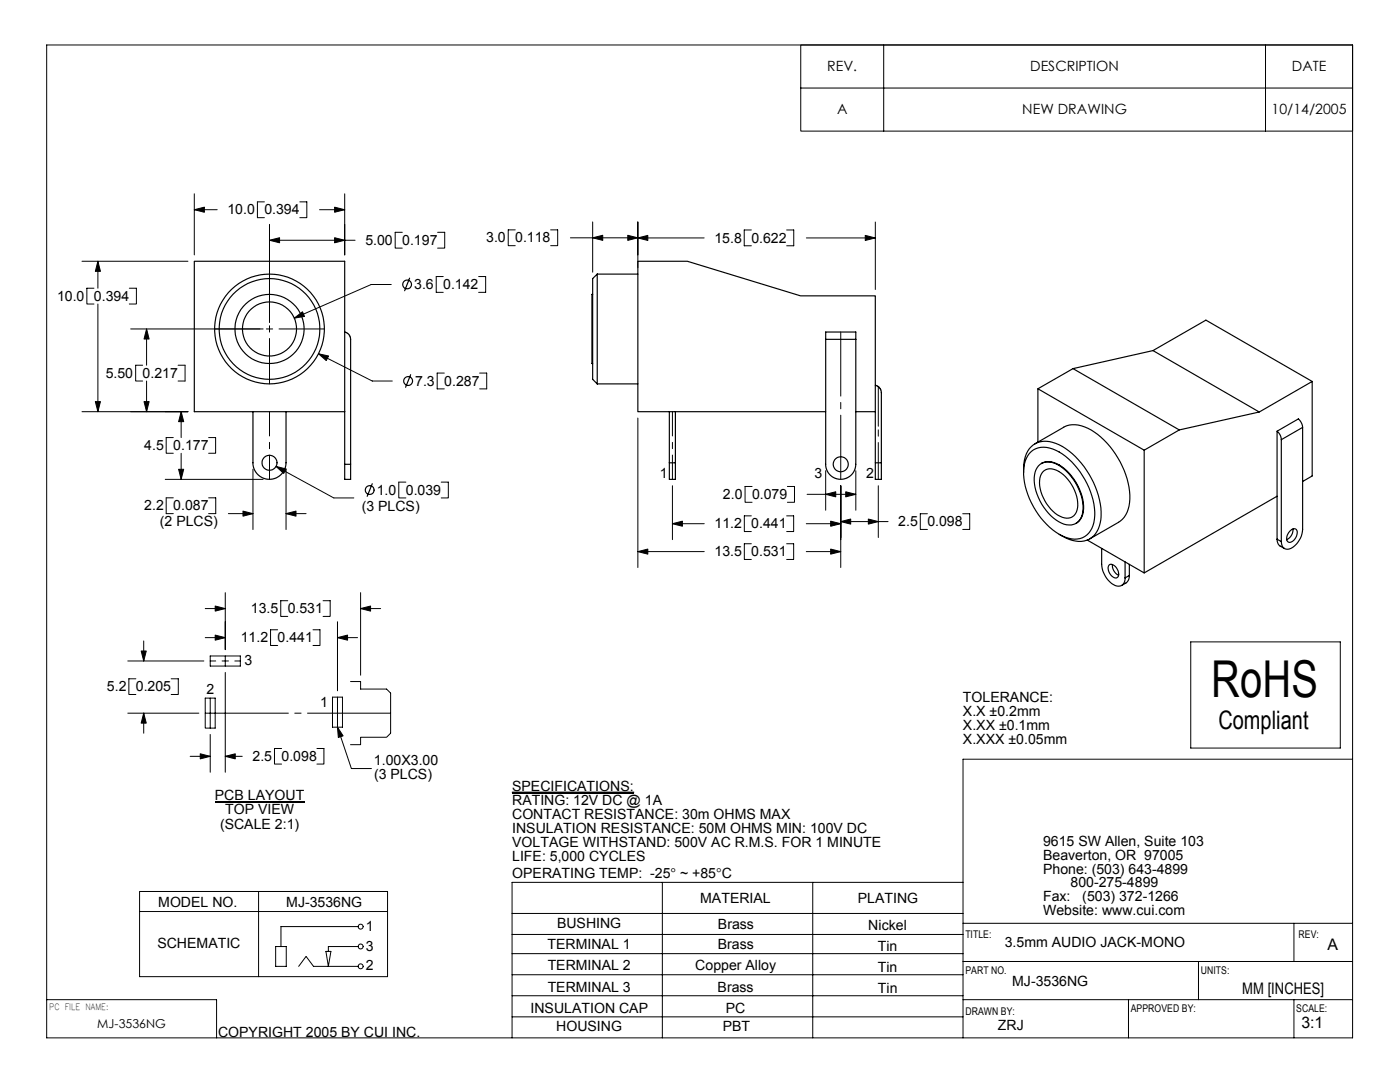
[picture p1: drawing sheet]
<svg xmlns="http://www.w3.org/2000/svg" width="279mm" height="216mm" viewBox="0 0 279 216" stroke-linecap="round" stroke-linejoin="round" font-family="sans-serif">
<!-- layer: Layer 1 -->
<g fill="none" stroke="#000" stroke-width=".2">
<path d="M9.3 9h260.6v198.1h-260.6zM159.8 9h110.1v17.2h-110.1zM159.8 17.6h110.1M176.4 9v17.2M252.6 9v17.2M38.8 38.7v12.2M68.8 38.7v12.2M16.4 52.1h21.1M18.8 57.5h-1.5v3.2h1.5M19.5 52.1v5.4M19.5 52.1l.5 2h-1zM25.8 57.5h1.4v3.2h-1.4"/>
<path d="M38.8 41.8h4.5M38.8 41.8l2-.5v1.1zM52.8 40.3h-1.4v3.1h1.4M53.8 44.8v19.6M53.8 47.9h17.1M53.8 47.9l2-.5v1.1zM59.8 40.3h1.4v3.1h-1.4M63.8 41.8h5M66.8 41.3l2 .5-2 .6zM66.8 47.4l2 .5-2 .6zM78.1 56.8h-4l-15.4 6.7M80.3 46.4h-1.4v3.1h1.4"/>
<path d="M87.3 46.4h1.5v3.1h-1.5M88.5 55.2h-1.4v3.1h1.4M95.5 55.2h1.4v3.1h-1.4M102.8 45.9h-1.4v3.1h1.4M109.9 45.9h1.4v3.1h-1.4M113.8 47.5h13.5M118.3 44.3v10M118.3 47.5l2-.6v1.1zM125.3 46.9l2 .6-2 .5zM127.3 47.5l2-.5v1zM127.3 44.3v9.1M127.3 47.5h13.2"/>
<path d="M149.9 45.9h-1.4v3.1h1.4M157 45.9h1.4v3.1h-1.4M160.9 47.5h13.8M172.7 47l2 .5-2 .5zM174.7 44.3v13.5M19.5 60.7v21.4M26.1 65.6h26.4M28.5 72.9h-1.4v3.1h1.4M29.3 76v6.1M29.3 65.6l.5 2h-1.1zM29.3 65.6v7.3M35.5 72.9h1.4v3.1h-1.4"/>
<path d="M53.1 65.6h1.3M53.8 65v1.3M53.8 67.5v9.1M55.7 65.6h9M58.7 63.5l1.7-1.3 .4 .9zM63.6 70.6l10.7 5.4h4M63.6 70.6l2 .4-.5 .9zM88.7 74.4h-1.5v3.2h1.5M95.7 74.4h1.4v3.2h-1.4M167.8 66.3v12.7M175.3 77.2v7.8M16.4 82.1h21.1"/>
<path d="M19 80.1h1l-.5 2zM28.7 80.1h1.1l-.5 2zM33 95.7h19.5M34.6 87.3h-1.4v3.1h1.4M34.6 99.3h-1.4v3.2h1.4M35.6 93.6h1.1l-.5 2.1zM36.2 82.1l.5 2h-1.1zM36.2 82.1v5.2M36.2 90.4v5.3M41.6 99.3h1.5v3.2h-1.5M41.6 87.3h1.4v3.1h-1.4M50.5 93.6v12.1"/>
<path d="M53.8 82.1v4.9M53.8 88.3v1.2M53.8 90.8v4.9M55.1 93.1l11.5 6.3h4M55.1 93.1l2 .5-.5 .9zM57.1 93.6v12.1M81 96.2h-1.4v3.2h1.4M88.1 96.2h1.4v3.2h-1.4M127.3 83.4v29.8M134.2 82.1v4.9M134.2 88.3v1.2M134.2 90.8v4.9"/>
<path d="M134.2 96.9v10.8M150.1 97.1h-1.4v3.1h1.4M157.1 97.1h1.5v3.1h-1.5M161.1 98.6h9.7M164.8 93.9v7.9M164.8 98.6l2-.5v1zM167.8 80.3v1.3M167.8 82.8v12.9M167.8 96.9v16.3M168.8 98.1l2 .5-2 .5zM170.8 93.9v7.9M175.3 85.8v1.2"/>
<path d="M175.3 88.3v7.4M175.3 96.9v10.4M45 118.3v11.3M45.6 102.5h4.9M48.5 102l2 .5-2 .5zM57.1 102.5l2-.5v1zM57.1 102.5h4M57.4 119.9h-1.4v3.1h1.4M64.5 119.9h1.4v3.1h-1.4M72 118.3v16.4M127.3 110.1l2-.5v1zM127.3 110.1h13.2"/>
<path d="M134.2 104.5h6.3M134.2 104.5l2-.5v1zM149.9 108.5h-1.4v3.1h1.4M149.9 102.9h-1.4v3.2h1.4M157 108.5h1.4v3.1h-1.4M157 102.9h1.4v3.2h-1.4M160.9 110.1h6.9M160.9 104.5h6.9M165.8 109.6l2 .5-2 .5zM165.8 104l2 .5-2 .5zM167.8 104.1l2-.5v1zM167.8 104.1h9.4"/>
<path d="M173.3 103.6l2 .5-2 .5zM185.1 102.5h-1.4v3.1h1.4M192.1 102.5h1.4v3.1h-1.4M25.5 131.9h15.2M27.1 135.4h-1.4v3.2h1.4M28.2 129.9h1l-.5 2zM28.7 127.9v4M34.2 135.4h1.4v3.2h-1.4M41 139.3h1.9v6h-1.9zM41 127.2h4M41 121.4h4M42 131.9h1.1"/>
<path d="M42 130.9h6v2h-6zM42 139.3v6M42.9 126.7l2.1 .5-2.1 .5zM42.9 120.9l2.1 .5-2.1 .5zM44.3 131.9h1.3M45 130.9v2M45 134.2v19.9M46.9 131.9h1.1M55.4 125.7h-1.4v3.1h1.4M62.5 125.7h1.4v3.1h-1.4M66.4 139.1h1.9v6h-1.9zM67.4 139.1v6l2.7 8.3h4"/>
<path d="M67.4 124.1v13.7M67.4 127.2h4M67.4 127.2l2-.5v1zM70 136h2v1.5h5.2l.8 .8v8l-.8 .8h-5.2v1.5h-2M72 121.4h4M72 121.4l2-.5v1zM237.6 128.1h29.9v21.2h-29.9zM25.5 142.3h14.2M28.7 142.3v4M28.7 142.3l.5 2h-1zM38 150.9h4M40 150.4l2 .5-2 .5z"/>
<path d="M41 142.3h16.6M42 146.6v7.5M45 150.9l1.9-.5v1zM45 150.9h3.3M56.2 149.4h-1.4v3.1h1.4M58.8 142.3h1.3M61.4 142.3h16.6M63.2 149.4h1.4v3.1h-1.4M67.4 145.1l1.1 1.7-1 .4zM102.2 158.1h24.3M269.9 151.5h-77.7v55.6M27.9 177.9h49.4v17h-49.4z"/>
<path d="M51.6 177.9v17M132.2 176.1v31M162.2 176.1v31M192.2 176.1h-90v31M9.3 199.5h33.9v7.6M27.9 181.9h49.4M55 188.9h2.1v3.9h-2.1zM59.6 192.8l1.5-2 1.5 2h8.9M65 189.8h1l-.5 3zM71.5 184.9h-15.4v4M71.5 188.9h-6v.9M102.2 182.3h90"/>
<path d="M102.2 186.5h90M102.2 198.7h90M102.2 194.5h90M102.2 190.3h90M192.2 184.2h77.7M192.2 191.9h77.7M192.2 199.5h77.7M225.2 199.5v7.6M239.2 191.9v7.6M258.2 184.2v7.7M258.2 199.5v7.6M102.2 202.9h90"/>
<circle cx="72" cy="184.9" r=".5"/>
<circle cx="72" cy="188.9" r=".5"/>
<circle cx="72" cy="192.8" r=".5"/>
</g>
<g fill="none" stroke="#000" stroke-width=".23">
<path d="M81.7 55.5l-.9 2.5M118.3 58.7h-.2v13.8h.2M119.2 54.7h8.1M119.2 54.7l-.9 .9v20.1l.9 .9M119.2 54.7v21.9M68.8 66.3l.9 .5 .3 .9v28h-1.2v-3.1M82 74.8l-1.1 2.5M119.2 76.6h8.1M164.8 66.3h6v26.7l-.3 1-.7 .9-.8 .5-.9 .2-1.1-.1-1-.4-.9-1.1-.3-1zM164.8 67.7h6M174.7 76.9l.8 .4 .4 1.1v17.3h-1.2v-3.3h1.2M207.1 77.6l7-4 21.3 12.2"/>
<path d="M214.1 73.6l16-3.6 21.2 12.2M230.1 70l10.6-6.1 21.2 12.2M50.5 82.1v10.9l.5 1.1 .8 .9 .8 .4 1.2 .3 1.1-.3 .9-.4 .7-.9 .5-1.1 .1-10.9M68.8 82.1h-30v-30h30v40.5M68.8 92.6h1.2M74.3 96.5l-1 2.5M133.6 92.4h1.2M133.6 82.1v10.3M134.8 82.1v13.6h-1.2v-3.3M164.8 82.1h-37.5v-30h9.9l22.6 6.9h14.9v23.1M170.8 82.1h3.9M174.7 82.1v10.3"/>
<path d="M204.3 94.3a6.3 6.3 0 0 1 1.9-5.5 5.3 5.3 0 0 1 5.8 .3 17 17 0 0 1 7.8 13.8 4.9 4.9 0 0 1-3.4 5 6.9 6.9 0 0 1-5-1.3M205.8 90.1a4.7 4.7 0 0 1 5.6 .1 15.4 15.4 0 0 1 7 13.4 4 4 0 0 1-5.7 3.6 14.9 14.9 0 0 1-8.3-11 6.5 6.5 0 0 1 1.4-6.1zM206.5 88.6l5.8-3.3a5.4 5.4 0 0 1 5.4 .5 16.7 16.7 0 0 1 7.7 14.5 5 5 0 0 1-2.2 3.9l-5.7 3.3M207.1 88.2v-10.6l21.2 12.2M207.2 93a3.4 3.4 0 0 1 4.6 .2 10.6 10.6 0 0 1 4.3 9 2.76 2.76 0 0 1-4.3 2.2 10.3 10.3 0 0 1-5.3-9.6l.2-1zM207.8 92.5a3.6 3.6 0 0 1 4.1 .6 10.6 10.6 0 0 1 4.3 9l-.5 1.4-1 .9M208.1 94.2a2.4 2.4 0 0 1 3.2-.1 8 8 0 0 1 3.6 7.7 2.15 2.15 0 0 1-3.4 1.2 8.1 8.1 0 0 1-4-7.6zM254.9 86a2.26 2.26 0 0 1 .8 1.7M254.9 99v8.6M255.7 87.7l4.3-2.4a2.58 2.58 0 0 0-.9-1.7l-4.2 2.4v13l-26.6 15.3v-24.5l7.1-4 15.9-3.6 10.6-6.1v18.9l-1.9 1.1M255.7 87.7v20.4M260 85.3v20.3a4.3 4.3 0 0 1-3 4 1.26 1.26 0 0 1-1.3-1.5"/>
<path d="M217 107.8l11.3 6.5M219.9 109.4v3.2a4.8 4.8 0 0 0 3 4.3 1.38 1.38 0 0 0 1.6-1.6M221.3 112.8a1.22 1.22 0 0 1 1.7 .8l.2 .7a.75 .75 0 0 1-.3 1 .75 .75 0 0 1-1-.3 1.9 1.9 0 0 1-.6-2.2zM222 112.6a2.14 2.14 0 0 0 1.2 2.2M224.5 112.1v3.2M225.4 114.8l-.1 .8a2.12 2.12 0 0 1-1.4 1.2M225.4 112.6v2.2M225.4 114.8l-.9 .5M254.9 107.6l.1 .7a1.91 1.91 0 0 0 1.3 1.2M254.9 107.6l.8 .5M257.6 105.8a.74 .74 0 0 1 1-.2 .74 .74 0 0 1 .2 1 1.65 1.65 0 0 1-1.7 1.5 1.65 1.65 0 0 1 .5-2.3zM258 105.5a2.25 2.25 0 0 1-1.2 2.2"/>
<circle cx="81.2" cy="56.8" r=".88"/>
<circle cx="53.8" cy="65.6" r="5.4"/>
<circle cx="53.8" cy="65.6" r="6.9"/>
<circle cx="53.8" cy="65.6" r="10.1"/>
<circle cx="53.8" cy="65.6" r="10.9"/>
<circle cx="81.5" cy="76" r=".89"/>
<circle cx="53.8" cy="92.3" r="1.5"/>
<circle cx="73.8" cy="97.8" r=".88"/>
<circle cx="167.8" cy="92.6" r="1.49"/>
</g>
<g fill="#000">
<path d="M19.5 52.1l.5 2h-1zM38.8 41.8l2-.5v1.1zM53.8 47.9l2-.5v1.1zM66.8 41.3l2 .5-2 .6zM66.8 47.4l2 .5-2 .6zM118.3 47.5l2-.6v1.1zM127.3 47.5l2-.5v1zM125.3 46.9l2 .6-2 .5zM172.7 47l2 .5-2 .5zM29.3 65.6l.5 2h-1.1zM58.7 63.5l1.7-1.3 .4 .9zM63.6 70.6l2 .4-.5 .9z"/>
<path d="M19 80.1h1l-.5 2zM28.7 80.1h1.1l-.5 2zM35.6 93.6h1.1l-.5 2.1zM36.2 82.1l.5 2h-1.1zM55.1 93.1l2 .5-.5 .9zM164.8 98.6l2-.5v1zM168.8 98.1l2 .5-2 .5zM48.5 102l2 .5-2 .5zM57.1 102.5l2-.5v1zM127.3 110.1l2-.5v1zM134.2 104.5l2-.5v1zM165.8 109.6l2 .5-2 .5z"/>
<path d="M165.8 104l2 .5-2 .5zM167.8 104.1l2-.5v1zM173.3 103.6l2 .5-2 .5zM28.2 129.9h1l-.5 2zM42.9 126.7l2.1 .5-2.1 .5zM42.9 120.9l2.1 .5-2.1 .5zM67.4 127.2l2-.5v1zM72 121.4l2-.5v1zM28.7 142.3l.5 2h-1zM40 150.4l2 .5-2 .5zM45 150.9l1.9-.5v1zM67.4 145.1l1.1 1.7-1 .4z"/>
</g>
<path d="M102.2 158.1h24.3M42.9 160.1h17.8" fill="none" stroke="#000" stroke-width=".21"/>
<text font-size="10.1" x="241.7" y="139">RoHS</text>
<text font-size="5.1" x="243.2" y="145.4">Compliant</text>
<g font-size="3.2">
<text x="264.9" y="189.6">A</text>
<text x="247.9" y="198.2">MM [INCHES]</text>
<text x="259.7" y="205.1">3:1</text>
</g>
<g font-size="2.8">
<text x="165.1" y="14.1">REV.</text>
<text x="205.6" y="14.1">DESCRIPTION</text>
<text x="257.8" y="14.1">DATE</text>
<text x="167.1" y="22.7">A</text>
<text x="204" y="22.7">NEW DRAWING</text>
<text x="253.8" y="22.8">10/14/2005</text>
<text x="45.4" y="42.8">10.0</text>
<text x="52.8" y="42.8">0.394</text>
<text x="72.9" y="48.9">5.00</text>
<text x="80.3" y="48.9">0.197</text>
<text x="97" y="48.4">3.0</text>
<text x="102.8" y="48.4">0.118</text>
<text x="142.6" y="48.4">15.8</text>
<text x="149.9" y="48.4">0.622</text>
<text x="82.7" y="57.7">3.6</text>
<text x="88.5" y="57.7">0.142</text>
<text x="11.4" y="60">10.0</text>
<text x="18.8" y="60">0.394</text>
<text x="21.1" y="75.4">5.50</text>
<text x="28.5" y="75.4">0.217</text>
<text x="82.9" y="77">7.3</text>
<text x="88.7" y="77">0.287</text>
<text x="28.8" y="89.8">4.5</text>
<text x="34.6" y="89.8">0.177</text>
<text x="131.7" y="95.4">1</text>
<text x="162.6" y="95.3">3</text>
<text x="172.8" y="95.4">2</text>
<text x="28.8" y="101.9">2.2</text>
<text x="34.6" y="101.9">0.087</text>
<text x="72.2" y="101.9">(3 PLCS)</text>
<text x="75.2" y="98.7">1.0</text>
<text x="81" y="98.7">0.039</text>
<text x="144.3" y="99.6">2.0</text>
<text x="150.1" y="99.6">0.079</text>
<text x="31.9" y="105">(2 PLCS)</text>
<text x="142.6" y="105.4">11.2</text>
<text x="149.9" y="105.4">0.441</text>
<text x="179.3" y="105">2.5</text>
<text x="185.1" y="105">0.098</text>
<text x="142.6" y="111">13.5</text>
<text x="149.9" y="111">0.531</text>
<text x="50.1" y="122.4">13.5</text>
<text x="57.4" y="122.4">0.531</text>
<text x="48" y="128.2">11.2</text>
<text x="55.4" y="128.2">0.441</text>
<text x="21.3" y="137.9">5.2</text>
<text x="27.1" y="137.9">0.205</text>
<text x="48.8" y="132.7">3</text>
<text x="41.2" y="138.5">2</text>
<text x="63.9" y="141.1">1</text>
<text x="192.2" y="140.1">TOLERANCE:</text>
<text x="192.2" y="142.9">X.X ±0.2mm</text>
<text x="192.2" y="148.6">X.XXX ±0.05mm</text>
<text x="192.2" y="145.7">X.XX ±0.1mm</text>
<text x="50.4" y="151.8">2.5</text>
<text x="56.2" y="151.8">0.098</text>
<text x="74.6" y="152.7">1.00X3.00</text>
<text x="74.6" y="155.5">(3 PLCS)</text>
<text x="42.9" y="159.7">PCB LAYOUT</text>
<text x="102.2" y="160.6">RATING: 12V DC @ 1A</text>
<text x="102.2" y="157.7">SPECIFICATIONS:</text>
<text x="43.9" y="165.3">(SCALE 2:1)</text>
<text x="44.9" y="162.5">TOP VIEW</text>
<text x="102.2" y="163.4">CONTACT RESISTANCE: 30m OHMS MAX</text>
<text x="102.2" y="166.2">INSULATION RESISTANCE: 50M OHMS MIN: 100V DC</text>
<text x="102.2" y="169">VOLTAGE WITHSTAND: 500V AC R.M.S. FOR 1 MINUTE</text>
<text x="102.2" y="171.8">LIFE: 5,000 CYCLES</text>
<text x="208.2" y="171.6">Beaverton, OR 97005</text>
<text x="208.2" y="168.8">9615 SW Allen, Suite 103</text>
<text x="102.2" y="175.2">OPERATING TEMP: -25° ~ +85°C</text>
<text x="208.2" y="174.3">Phone: (503) 643-4899</text>
<text x="208.2" y="179.8">Fax:</text>
<text x="213.6" y="177.1">800-275-4899</text>
<text x="216" y="179.8">(503) 372-1266</text>
<text x="31.6" y="181">MODEL NO.</text>
<text x="57.1" y="180.9">MJ-3536NG</text>
<text x="73" y="185.7">1</text>
<text x="111.2" y="185.2">BUSHING</text>
<text x="139.7" y="180.3">MATERIAL</text>
<text x="143.3" y="185.4">Brass</text>
<text x="171.2" y="180.3">PLATING</text>
<text x="173.3" y="185.6">Nickel</text>
<text x="208.2" y="182.5">Website: www.cui.com</text>
<text x="31.4" y="189.3">SCHEMATIC</text>
<text x="73" y="189.7">3</text>
<text x="109.3" y="189.3">TERMINAL 1</text>
<text x="143.3" y="189.4">Brass</text>
<text x="175.2" y="189.7">Tin</text>
<text x="200.5" y="188.9">3.5mm AUDIO JACK-MONO</text>
<text x="73" y="193.6">2</text>
<text x="109.3" y="197.9">TERMINAL 3</text>
<text x="109.3" y="193.6">TERMINAL 2</text>
<text x="138.8" y="193.6">Copper Alloy</text>
<text x="143.2" y="197.9">Brass</text>
<text x="175.2" y="194">Tin</text>
<text x="202" y="196.8">MJ-3536NG</text>
<text x="105.9" y="202.1">INSULATION CAP</text>
<text x="144.9" y="202.1">PC</text>
<text x="175.2" y="198.1">Tin</text>
<text x="43.5" y="206.9">COPYRIGHT 2005 BY CUI INC.</text>
<text x="111" y="205.8">HOUSING</text>
<text x="144.2" y="205.8">PBT</text>
<text x="199.2" y="205.5">ZRJ</text>
</g>
<text font-size="2.5" x="19.4" y="205.1">MJ-3536NG</text>
<g font-size="2.1">
<text x="192.7" y="187.2">TITLE:</text>
<text x="259.2" y="187.2">REV:</text>
<text x="192.7" y="194.4">PART NO.</text>
<text x="239.6" y="194.4">UNITS:</text>
<text x="192.7" y="202.6">DRAWN BY:</text>
<text x="225.7" y="202">APPROVED BY:</text>
<text x="258.7" y="202">SCALE:</text>
</g>
<text font-size="1.7" x="9.8" y="201.6">PC FILE NAME:</text>
</svg>
